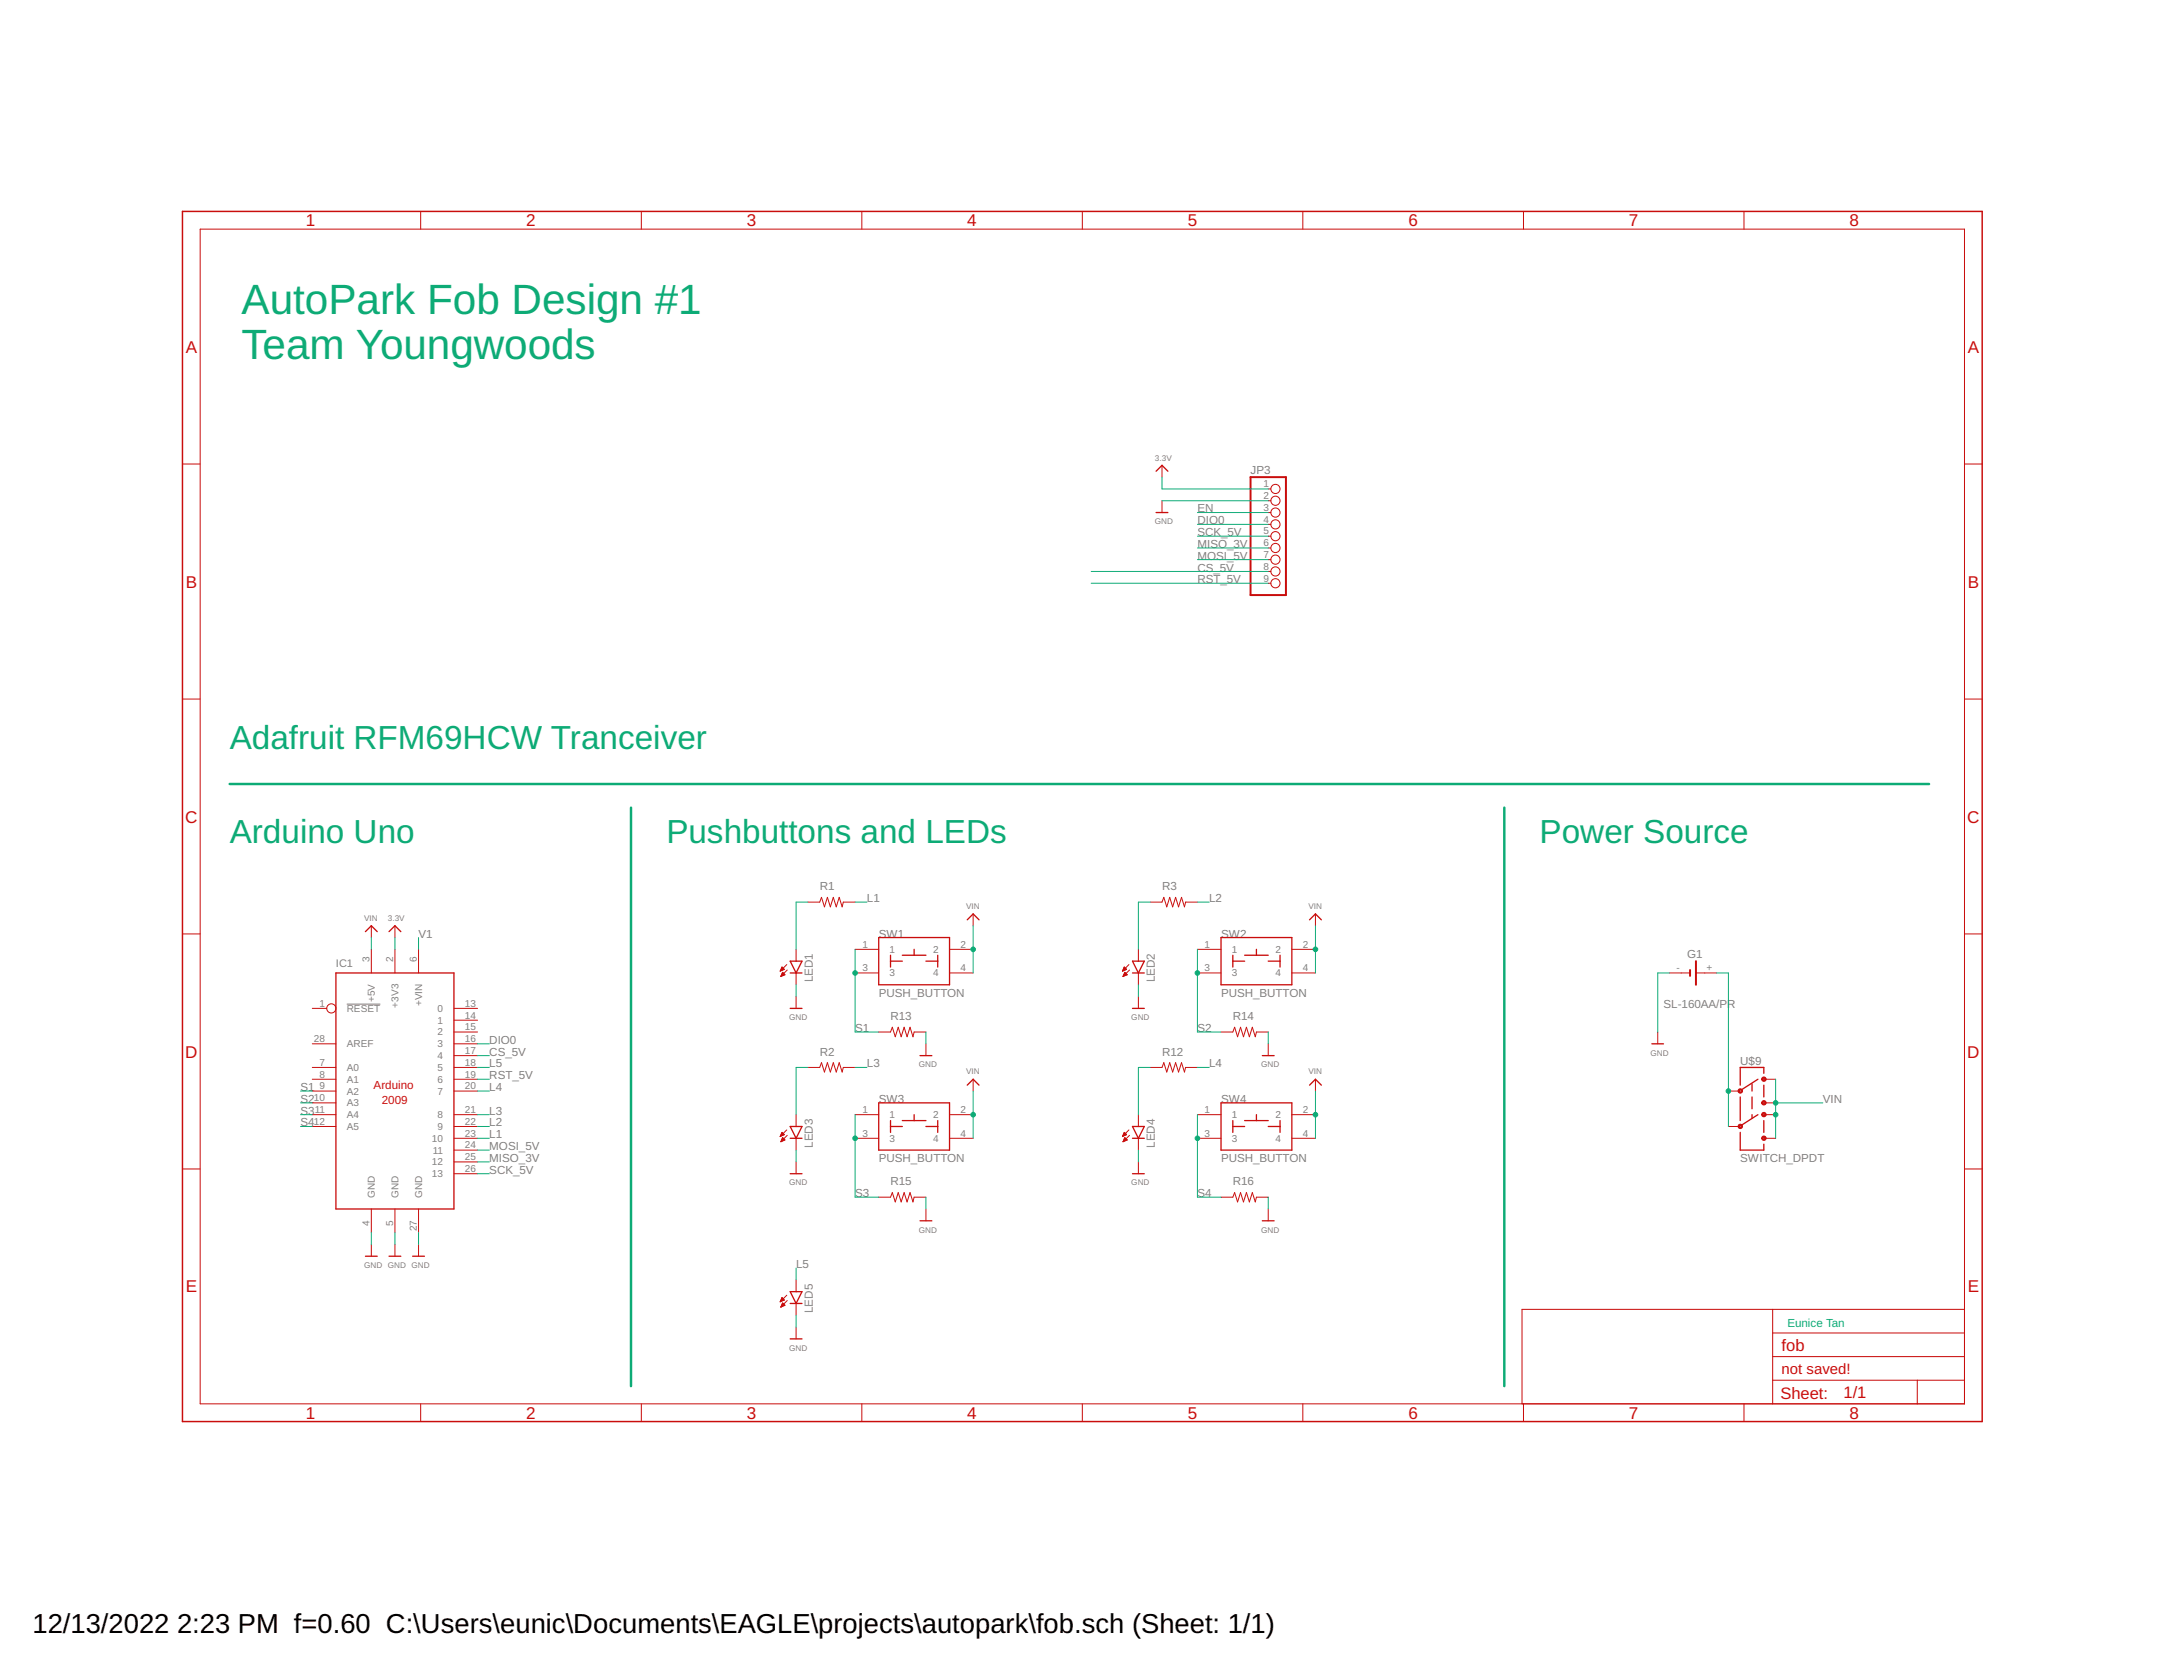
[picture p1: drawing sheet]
<svg xmlns="http://www.w3.org/2000/svg" width="279mm" height="216mm" viewBox="0 0 279 216" stroke-linecap="round" stroke-linejoin="round" font-family="sans-serif">
<path d="M44.8 129.6h4.3" fill="none" stroke="#808080" stroke-width=".13"/>
<g fill="none" stroke="#c90d0c" stroke-width=".17">
<path d="M149.3 66.1h1.5M149.3 60.8l.7-.8 .8 .8M124.9 118.7l.7-.8 .8 .8M169.1 118.7l.7-.8 .8 .8M43.4 125.6h15.2v30.4h-15.2zM47.2 120.2l.7-.7 .8 .7M50.2 120.2l.8-.7 .8 .7M102 125.6h1.5M102 124h1.5l-.7 1.6zM102 130.1h1.5M113.5 121h9.1v6.1h-9.1zM115 124h1.5"/>
<path d="M115 123.3v1.5M116.5 123.3h3M118 122.5v.8M118.8 136.2h1.5M119.5 124h1.6M121.1 123.3v1.5M146.2 125.6h1.5M146.2 124h1.5l-.7 1.6zM146.2 130.1h1.5M157.6 121h9.2v6.1h-9.2zM159.2 124h1.5M159.2 123.3v1.5"/>
<path d="M160.7 123.3h3M162.2 122.5v.8M163 136.2h1.5M163.7 124h1.6M165.3 123.3v1.5M213.3 134.7h1.5M226.2 139.9v.9M227 139.3l-2.1 1.3M227.7 138.5v-.7h-3v2.2M102 145.4h1.5l-.7 1.5zM102 146.9h1.5M102 151.5h1.5"/>
<path d="M113.5 142.3h9.1v6.1h-9.1zM115 144.6v1.5M115 145.4h1.5M116.5 144.6h3M118 143.8v.8M118.8 157.5h1.5M119.5 145.4h1.6M121.1 144.6v1.5M124.9 140l.7-.7 .8 .7M146.2 145.4h1.5l-.7 1.5zM146.2 146.9h1.5M146.2 151.5h1.5"/>
<path d="M157.6 142.3h9.2v6.1h-9.2zM159.2 144.6v1.5M159.2 145.4h1.5M160.7 144.6h3M162.2 143.8v.8M163 157.5h1.5M163.7 145.4h1.6M165.3 144.6v1.5M169.1 140l.7-.7 .8 .7M224.7 146.1v2.3h3v-.7M224.7 141.6v3M226.2 141.6v1.5"/>
<path d="M226.2 143.8v.5M227 143.8l-2.1 1.4M227.7 140v1.6M227.7 144.6v1.5M47.2 162.1h1.5M50.2 162.1h1.6M53.3 162.1h1.5M102 166.7h1.5l-.7 1.5zM102 168.2h1.5M102 172.8h1.5"/>
</g>
<g fill="none" stroke="#c90d0c" stroke-width=".13">
<path d="M25.8 29.6h227.8v151.6h-227.8zM54.3 27.3v2.3M82.8 27.3v2.3M111.3 27.3v2.3M139.7 27.3v2.3M168.2 27.3v2.3M196.7 27.3v2.3M225.2 27.3v2.3M23.6 59.9h2.2M253.6 59.9h2.3M150 60v1.6M150 64.6v1.5"/>
<path d="M163.7 63.1h.4M163.7 64.6h.4M163.7 66.1h.4M163.7 67.7h.4M163.7 69.2h.4M163.7 70.7h.4M163.7 72.2h.4M163.7 73.7h.4M163.7 75.3h.4M23.6 90.2h2.2M253.6 90.2h2.3M47.9 119.5v1.5"/>
<path d="M51 119.5v1.5M104.3 116.4h1.5l.3-.6 .3 1.2 .4-1.2 .4 1.2 .4-1.2 .4 1.2 .4-1.2 .3 1.2 .2-.6h1.5M125.6 117.9v1.6M148.5 116.4h1.5l.3-.6 .3 1.2 .4-1.2 .4 1.2 .4-1.2 .4 1.2 .3-1.2 .4 1.2 .2-.6h1.5M169.8 117.9v1.6M23.6 120.5h2.2M40.3 139.3h3.1M40.3 137.8h3.1M40.3 134.7h3.1M40.3 130.1h1.9M47.9 122.5v3.1M51 122.5v3.1"/>
<path d="M54 122.5v3.1M58.6 139.3h3.1M58.6 137.8h3.1M58.6 136.2h3.1M58.6 134.7h3.1M58.6 133.2h3.1M58.6 131.7h3.1M58.6 130.1h3.1M100.8 125.3h.1M100.8 125.2h.2M100.8 125.2h.3M100.8 126h.1"/>
<path d="M100.8 125.1h.4M100.8 125.9h.2M100.9 125.1h.3M100.9 125.9h.2M100.9 125h.3M100.9 124.9h.2M100.9 125.8h.3M100.9 124.9h.1M100.9 125.8h.4M100.9 125.7h.4M101 124.8l.3 .3-.6 .2zM101 124.8h.1"/>
<path d="M101 125.6h.2M101 125.5h.1M101 125.5l.3 .3-.5 .2zM101.6 124.5l-.9 .8M101.6 125.2l-.8 .8M102.8 122.5v1.5M102.8 125.6v1.5M102.8 128.6v1.5M104.3 137.8h1.5l.3-.7 .3 1.2 .4-1.2 .4 1.2 .4-1.2 .4 1.2 .4-1.2 .3 1.2 .2-.5h1.5M110.4 122.5h3.1M110.4 125.6h3.1M113.5 133.2h1.5l.2-.6 .4 1.2 .4-1.2 .4 1.2 .3-1.2 .4 1.2 .4-1.2 .4 1.2 .1-.6h1.5"/>
<path d="M119.5 134.7v1.5M122.6 122.5h3M122.6 125.6h3M125.6 139.3v1.5M144.9 125.3h.1M145 125.2h.1M145 125.2h.3M145 125.1h.4M145 126h.1M145 125.9h.2M145.1 125.9h.2M145.1 125h.3"/>
<path d="M145.1 125.8h.3M145.1 124.9h.2M145.1 125.8h.4M145.1 124.9h.1M145.1 124.8h.1M145.1 125.7h.4M145.2 125.6h.2M145.2 125.6h.1M145.2 125.5h.1M145.2 125.5l.3 .3-.5 .2zM145.5 125.1l-.3-.3-.3 .5M145.5 125.1l-.6 .2"/>
<path d="M145.8 124.5l-.9 .8M145.8 125.2l-.8 .8M147 122.5v1.5M147 125.6v1.5M147 128.6v1.5M148.5 137.8h1.5l.3-.7 .3 1.2 .4-1.2 .4 1.2 .4-1.2 .4 1.2 .3-1.2 .4 1.2 .2-.5h1.5M154.6 122.5h3M154.6 125.6h3M157.6 133.2h1.6l.2-.6 .4 1.2 .4-1.2 .3 1.2 .4-1.2 .4 1.2 .4-1.2 .4 1.2 .1-.6h1.5M163.7 134.7v1.5M166.8 122.5h3M166.8 125.6h3"/>
<path d="M169.8 139.3v1.5M214 133.2v1.5M215.5 125.6h2.7M219 125.6h2.6M227.7 139.3h1.6M253.6 120.5h2.3M23.6 150.9h2.2M40.3 145.4h3.1M40.3 143.8h3.1M40.3 140.8h3.1M40.3 142.3h3.1M47.9 156v3.1"/>
<path d="M51 156v3.1M54 156v3.1M58.6 151.5h3.1M58.6 149.9h3.1M58.6 148.4h3.1M58.6 146.9h3.1M58.6 145.4h3.1M58.6 143.8h3.1M58.6 140.8h3.1M100.7 146.7h.1M100.8 146.6h.1M100.8 146.5h.2"/>
<path d="M100.8 146.5h.4M100.8 146.4h.5M100.8 147.3h.1M100.9 146.3h.3M100.9 147.3h.1M100.9 147.2h.3M100.9 146.3h.2M100.9 147.1h.4M100.9 146.2h.2M100.9 146.2h.1M101 146.1l.3 .3-.6 .3zM101 147h.2"/>
<path d="M101 146.9h.1M101 146.8h.1M101 146.8l.3 .3-.5 .2zM101.6 145.8l-.9 .9M101.6 146.5l-.8 .8M102.8 143.8v1.6M102.8 146.9v1.5M102.8 149.9v1.6M110.4 146.9h3.1M110.4 143.8h3.1M113.5 154.5h1.5l.2-.6 .4 1.2 .4-1.2 .4 1.2 .3-1.2 .4 1.2 .4-1.2 .4 1.2 .1-.6h1.5M119.5 156v1.5"/>
<path d="M122.6 146.9h3M122.6 143.8h3M144.9 146.7h.1M144.9 146.6h.2M145 146.5h.2M145 146.5h.4M145 147.3h.1M145 146.4h.4M145 147.3h.2M145.1 146.3h.3M145.1 146.3h.2M145.1 147.2h.3"/>
<path d="M145.1 146.2h.2M145.1 147.1h.4M145.1 146.2h.1M145.1 147h.3M145.2 147h.2M145.2 146.1l.3 .3-.6 .3zM145.2 146.9h.1M145.2 146.8h.1M145.2 146.8l.3 .3-.5 .2zM145.8 145.8l-.9 .9M145.8 146.5l-.8 .8M147 143.8v1.6"/>
<path d="M147 146.9v1.5M147 149.9v1.6M154.6 146.9h3M154.6 143.8h3M157.6 154.5h1.6l.2-.6 .4 1.2 .4-1.2 .3 1.2 .4-1.2 .4 1.2 .4-1.2 .4 1.2 .1-.6h1.5M163.7 156v1.5M166.8 146.9h3M166.8 143.8h3M223.2 145.4h1.5M223.2 140.8h1.5M227.7 146.9h1.6M227.7 143.8h1.6"/>
<path d="M227.7 142.3h1.6M253.6 150.9h2.3M47.9 160.6v1.5M51 160.6v1.5M54 160.6v1.5M100.8 168h.1M100.8 167.9h.1M100.8 167.8h.3M100.8 168.7h.1M100.8 167.8h.4M100.8 168.6h.2M100.9 167.7h.3"/>
<path d="M100.9 168.6h.2M100.9 167.6h.2M100.9 168.5h.3M100.9 167.5h.1M100.9 168.4h.4M101 167.4l-.3 .6M101 167.4l.3 .4-.6 .2M101 167.5h.1M101 168.3h.2M101 168.2h.1M101 168.1l.3 .3-.5 .3zM101.6 167.2l-.9 .8"/>
<path d="M101.6 167.8l-.8 .9M102.8 165.2v1.5M102.8 168.2v1.5M102.8 171.3v1.5M228.9 178.1h24.7M228.9 169v12.2M228.9 175.1h24.7M228.9 172h24.7M247.5 178.1v3.1M253.6 169h-57.1v12.2M54.3 181.2v2.3M82.8 181.2v2.3"/>
<path d="M111.3 181.2v2.3M139.7 181.2v2.3M168.2 181.2v2.3M196.7 181.2v2.3M225.2 181.2v2.3"/>
<circle cx="164.7" cy="75.3" r=".59"/>
<circle cx="164.7" cy="72.2" r=".59"/>
<circle cx="164.7" cy="69.2" r=".59"/>
<circle cx="164.7" cy="70.7" r=".59"/>
<circle cx="164.7" cy="73.7" r=".59"/>
<circle cx="164.7" cy="64.6" r=".59"/>
<circle cx="164.7" cy="67.7" r=".59"/>
<circle cx="164.7" cy="66.1" r=".59"/>
<circle cx="164.7" cy="63.1" r=".59"/>
<circle cx="42.8" cy="130.1" r=".59"/>
</g>
<path d="M161.5 61.6h4.5v15.2h-4.5zM218.2 125.2v.7M219 124v3.1" fill="none" stroke="#c90d0c" stroke-width=".25"/>
<path d="M23.6 27.3h232.3v156.2h-232.3z" fill="none" stroke="#c90d0c" stroke-width=".19"/>
<g fill="#c90d0c" stroke="#c90d0c" stroke-width=".13">
<path d="M224.5 140.6l.2-.1 .3 .2a.29 .29 0 0 1-.3 .4 .29 .29 0 0 1-.3-.3h.2l.1-.1 .1 .1-.2 .1v-.1h-.2z" fill-rule="evenodd"/>
<path d="M227.5 139.1l.3-.1 .2 .2a.29 .29 0 0 1-.2 .4 .29 .29 0 0 1-.3-.3h.1l.2-.2 .1 .2-.2 .1-.1-.1h-.1z" fill-rule="evenodd"/>
<path d="M227.5 142.2l.3-.2 .2 .2a.29 .29 0 0 1-.2 .4 .29 .29 0 0 1-.3-.3h.1l.2-.1 .1 .2-.2 .1-.1-.2h-.1z" fill-rule="evenodd"/>
<path d="M227.5 143.7l.3-.1 .2 .2a.29 .29 0 0 1-.2 .3 .29 .29 0 0 1-.3-.3h.1l.2-.1 .1 .2-.2 .1-.1-.2h-.1z" fill-rule="evenodd"/>
<path d="M227.5 146.7l.1-.1 .3 .1 .1 .1-.1 .3a.28 .28 0 0 1-.3 0 .28 .28 0 0 1-.1-.2h.1l.2-.2 .1 .2-.2 .1-.1-.1h-.1z" fill-rule="evenodd"/>
<path d="M224.5 145.2l.1-.1h.3l.1 .2-.1 .3a.28 .28 0 0 1-.3 0 .28 .28 0 0 1-.2-.2h.2l.1-.2 .1 .2-.2 .1v-.1h-.2z" fill-rule="evenodd"/>
</g>
<g fill="none" stroke="#0dab76" stroke-width=".13">
<path d="M140.9 75.3h22.8M140.9 73.7h22.8M150 64.6h13.7M150 61.6v1.5h13.7M154.6 72.2h9.1M154.6 69.2h9.1M154.6 70.7h9.1M154.6 66.1h9.1M154.6 67.7h9.1M104.3 116.4h-1.5v6.1M110.4 116.4h1.5M125.6 119.5v6.1"/>
<path d="M148.5 116.4h-1.5v6.1M154.6 116.4h1.5M169.8 119.5v6.1M47.9 121v1.5M51 121v1.5M54 121v1.5M61.7 139.3h1.5M61.7 136.2h1.5M61.7 134.7h1.5M61.7 137.8h1.5M102.8 127.1v1.5M104.3 137.8h-1.5v6"/>
<path d="M110.4 137.8h1.5M110.4 122.5v10.7h3.1M119.5 133.2v1.5M147 127.1v1.5M148.5 137.8h-1.5v6M154.6 137.8h1.5M154.6 122.5v10.7h3M163.7 133.2v1.5M215.5 125.6h-1.5v7.6M221.6 125.6h1.6v19.8M229.3 139.3v7.6M38.8 142.3h1.5"/>
<path d="M38.8 140.8h1.5M38.8 143.8h1.5M38.8 145.4h1.5M47.9 159.1v1.5M51 159.1v1.5M54 159.1v1.5M61.7 148.4h1.5M61.7 151.5h1.5M61.7 149.9h1.5M61.7 140.8h1.5M61.7 146.9h1.5M61.7 143.8h1.5"/>
<path d="M61.7 145.4h1.5M102.8 148.4v1.5M110.4 143.8v10.7h3.1M119.5 154.5v1.5M125.6 140.8v6.1M147 148.4v1.5M154.6 143.8v10.7h3M163.7 154.5v1.5M169.8 140.8v6.1M229.3 142.3h6.1M102.8 163.6v1.6M102.8 169.7v1.6"/>
</g>
<g fill="#0dab76" stroke="#0dab76" stroke-width=".13">
<circle cx="169.8" cy="122.5" r=".3"/>
<circle cx="125.6" cy="122.5" r=".3"/>
<circle cx="125.6" cy="143.8" r=".3"/>
<circle cx="169.8" cy="143.8" r=".3"/>
<circle cx="229.3" cy="142.3" r=".3"/>
<circle cx="229.3" cy="143.8" r=".3"/>
<circle cx="154.6" cy="146.9" r=".3"/>
<circle cx="110.4" cy="146.9" r=".3"/>
<circle cx="154.6" cy="125.6" r=".3"/>
<circle cx="110.4" cy="125.6" r=".3"/>
<circle cx="223.2" cy="140.8" r=".3"/>
</g>
<path d="M29.7 101.2h219.4M81.5 104.2v74.7M194.2 104.2v74.7" fill="none" stroke="#0dab76" stroke-width=".32"/>
<g font-size="5.5" fill="#0dab76">
<text x="31.2" y="40.5">AutoPark Fob Design #1</text>
<text x="31.2" y="46.3">Team Youngwoods</text>
</g>
<g font-size="4.3" fill="#0dab76">
<text x="29.7" y="96.6">Adafruit RFM69HCW Tranceiver</text>
<text x="29.7" y="108.8">Arduino Uno</text>
<text x="86" y="108.8">Pushbuttons and LEDs</text>
<text x="198.8" y="108.8">Power Source</text>
</g>
<g font-size="3.5">
<text x="4.2" y="210.7">12/13/2022</text>
<text x="22.9" y="210.7">2:23 PM f=0.60 C:\Users\eunic\Documents\EAGLE\projects\autopark\fob.sch (Sheet: 1/1)</text>
</g>
<g font-size="2.2" fill="#c90d0c">
<text x="39.5" y="29.2">1</text>
<text x="67.9" y="29.2">2</text>
<text x="96.4" y="29.2">3</text>
<text x="124.9" y="29.2">4</text>
<text x="153.4" y="29.2">5</text>
<text x="181.8" y="29.2">6</text>
<text x="210.3" y="29.2">7</text>
<text x="238.8" y="29.2">8</text>
<text x="24" y="45.5">A</text>
<text x="254.1" y="45.5">A</text>
<text x="24" y="75.8">B</text>
<text x="254.1" y="75.8">B</text>
<text x="23.9" y="106.2">C</text>
<text x="254" y="106.2">C</text>
<text x="23.9" y="136.5">D</text>
<text x="254" y="136.5">D</text>
<text x="24" y="166.8">E</text>
<text x="254.1" y="166.8">E</text>
<text x="39.5" y="183.1">1</text>
<text x="67.9" y="183.1">2</text>
<text x="96.4" y="183.1">3</text>
<text x="124.9" y="183.1">4</text>
<text x="153.4" y="183.1">5</text>
<text x="181.8" y="183.1">6</text>
<text x="210.3" y="183.1">7</text>
<text x="238.8" y="183.1">8</text>
</g>
<g font-size="2.1" fill="#c90d0c">
<text x="230" y="174.3">fob</text>
<text x="229.9" y="180.5">Sheet:</text>
<text x="238" y="180.4">1/1</text>
</g>
<text font-size="1.9" fill="#c90d0c" x="230" y="177.4">not saved!</text>
<g font-size="1.5" fill="#808080">
<text x="161.5" y="61.2">JP3</text>
<text x="154.6" y="69.2">SCK_5V</text>
<text x="154.6" y="70.7">MISO_3V</text>
<text x="154.6" y="66.1">EN</text>
<text x="154.6" y="67.7">DIO0</text>
<text x="154.6" y="75.3">RST_5V</text>
<text x="154.6" y="72.2">MOSI_5V</text>
<text x="154.6" y="73.8">CS_5V</text>
<text x="105.8" y="114.9">R1</text>
<text x="111.9" y="116.4">L1</text>
<text x="150" y="114.9">R3</text>
<text x="156.1" y="116.4">L2</text>
<text x="54" y="121">V1</text>
<text x="113.5" y="121">SW1</text>
<text x="157.6" y="121">SW2</text>
<text x="217.8" y="123.7">G1</text>
<text x="104.9" y="126.8" transform="rotate(-90 104.9 126.8)">LED1</text>
<text x="113.5" y="128.6">PUSH_BUTTON</text>
<text x="115" y="131.7">R13</text>
<text x="149.1" y="126.8" transform="rotate(-90 149.1 126.8)">LED2</text>
<text x="157.6" y="128.6">PUSH_BUTTON</text>
<text x="159.2" y="131.7">R14</text>
<text x="214.8" y="130.1">SL-160AA/PR</text>
<text x="63.2" y="136.2">CS_5V</text>
<text x="63.2" y="134.7">DIO0</text>
<text x="63.2" y="137.7">L5</text>
<text x="105.8" y="136.2">R2</text>
<text x="110.4" y="133.2">S1</text>
<text x="111.9" y="137.7">L3</text>
<text x="150" y="136.2">R12</text>
<text x="154.6" y="133.2">S2</text>
<text x="156.1" y="137.7">L4</text>
<text x="224.7" y="137.4">U$9</text>
<text x="38.8" y="143.8">S3</text>
<text x="38.8" y="142.3">S2</text>
<text x="38.8" y="140.8">S1</text>
<text x="63.2" y="139.3">RST_5V</text>
<text x="63.2" y="140.8">L4</text>
<text x="63.2" y="143.8">L3</text>
<text x="113.5" y="142.3">SW3</text>
<text x="157.6" y="142.3">SW4</text>
<text x="235.4" y="142.3">VIN</text>
<text x="38.8" y="145.4">S4</text>
<text x="63.2" y="148.4">MOSI_5V</text>
<text x="63.2" y="149.9">MISO_3V</text>
<text x="63.2" y="146.9">L1</text>
<text x="63.2" y="145.4">L2</text>
<text x="104.9" y="148.1" transform="rotate(-90 104.9 148.1)">LED3</text>
<text x="113.5" y="149.9">PUSH_BUTTON</text>
<text x="149.1" y="148.1" transform="rotate(-90 149.1 148.1)">LED4</text>
<text x="157.6" y="149.9">PUSH_BUTTON</text>
<text x="224.7" y="149.9">SWITCH_DPDT</text>
<text x="63.2" y="151.5">SCK_5V</text>
<text x="110.4" y="154.5">S3</text>
<text x="115" y="153">R15</text>
<text x="154.6" y="154.5">S4</text>
<text x="159.2" y="153">R16</text>
<text x="102.8" y="163.6">L5</text>
<text x="104.9" y="169.4" transform="rotate(-90 104.9 169.4)">LED5</text>
</g>
<g font-size="1.5" fill="#c90d0c">
<text x="48.2" y="140.5">Arduino</text>
<text x="49.3" y="142.5">2009</text>
</g>
<text font-size="1.5" fill="#0dab76" x="230.8" y="171.3">Eunice Tan</text>
<text font-size="1.4" fill="#808080" x="43.4" y="124.8">IC1</text>
<g font-size="1.3" fill="#808080">
<text x="163.1" y="62.9">1</text>
<text x="163.1" y="64.4">2</text>
<text x="163.1" y="65.9">3</text>
<text x="163.1" y="67.4">4</text>
<text x="163.1" y="69">5</text>
<text x="163.1" y="70.5">6</text>
<text x="163.1" y="72">7</text>
<text x="163.1" y="73.5">8</text>
<text x="163.1" y="75.1">9</text>
<text x="47.7" y="124.2" transform="rotate(-90 47.7 124.2)">3</text>
<text x="50.8" y="124.2" transform="rotate(-90 50.8 124.2)">2</text>
<text x="53.8" y="124.2" transform="rotate(-90 53.8 124.2)">6</text>
<text x="111.3" y="122.3">1</text>
<text x="111.3" y="125.3">3</text>
<text x="114.9" y="123">1</text>
<text x="120.5" y="123">2</text>
<text x="124" y="122.3">2</text>
<text x="124" y="125.3">4</text>
<text x="155.5" y="122.3">1</text>
<text x="155.5" y="125.3">3</text>
<text x="159.1" y="123">1</text>
<text x="164.7" y="123">2</text>
<text x="168.2" y="122.3">2</text>
<text x="168.2" y="125.3">4</text>
<text x="216.4" y="125.3">-</text>
<text x="220.3" y="125.3">+</text>
<text x="41.2" y="129.9">1</text>
<text x="44.8" y="130.6">RESET</text>
<text x="48.4" y="129.3" transform="rotate(-90 48.4 129.3)">+5V</text>
<text x="51.4" y="130" transform="rotate(-90 51.4 130)">+3V3</text>
<text x="54.5" y="129.9" transform="rotate(-90 54.5 129.9)">+VIN</text>
<text x="56.5" y="130.6">0</text>
<text x="60" y="131.4">14</text>
<text x="60" y="129.9">13</text>
<text x="114.9" y="126">3</text>
<text x="120.5" y="126">4</text>
<text x="159.1" y="126">3</text>
<text x="164.7" y="126">4</text>
<text x="40.5" y="134.5">28</text>
<text x="41.2" y="137.5">7</text>
<text x="44.8" y="135.2">AREF</text>
<text x="56.5" y="136.7">4</text>
<text x="56.5" y="135.2">3</text>
<text x="56.5" y="133.6">2</text>
<text x="56.5" y="132.1">1</text>
<text x="60" y="137.5">18</text>
<text x="60" y="136">17</text>
<text x="60" y="134.5">16</text>
<text x="60" y="133">15</text>
<text x="40.5" y="142.1">10</text>
<text x="40.6" y="143.6">11</text>
<text x="41.2" y="140.6">9</text>
<text x="41.2" y="139.1">8</text>
<text x="44.8" y="138.2">A0</text>
<text x="44.8" y="142.8">A3</text>
<text x="44.8" y="141.3">A2</text>
<text x="44.8" y="139.7">A1</text>
<text x="56.5" y="141.2">7</text>
<text x="56.5" y="139.7">6</text>
<text x="56.5" y="138.2">5</text>
<text x="60" y="143.6">21</text>
<text x="60" y="140.6">20</text>
<text x="60" y="139.1">19</text>
<text x="111.3" y="143.6">1</text>
<text x="124" y="143.6">2</text>
<text x="155.5" y="143.6">1</text>
<text x="168.2" y="143.6">2</text>
<text x="40.5" y="145.2">12</text>
<text x="44.8" y="144.3">A4</text>
<text x="44.8" y="145.8">A5</text>
<text x="55.8" y="147.3">10</text>
<text x="55.9" y="148.9">11</text>
<text x="56.5" y="145.8">9</text>
<text x="56.5" y="144.3">8</text>
<text x="60" y="149.7">25</text>
<text x="60" y="148.2">24</text>
<text x="60" y="146.7">23</text>
<text x="60" y="145.2">22</text>
<text x="111.3" y="146.7">3</text>
<text x="114.9" y="144.3">1</text>
<text x="114.9" y="147.3">3</text>
<text x="120.5" y="144.3">2</text>
<text x="120.5" y="147.3">4</text>
<text x="124" y="146.7">4</text>
<text x="155.5" y="146.7">3</text>
<text x="159.1" y="144.3">1</text>
<text x="159.1" y="147.3">3</text>
<text x="164.7" y="144.3">2</text>
<text x="164.7" y="147.3">4</text>
<text x="168.2" y="146.7">4</text>
<text x="48.4" y="154.6" transform="rotate(-90 48.4 154.6)">GND</text>
<text x="51.4" y="154.6" transform="rotate(-90 51.4 154.6)">GND</text>
<text x="54.5" y="154.6" transform="rotate(-90 54.5 154.6)">GND</text>
<text x="55.8" y="151.9">13</text>
<text x="55.8" y="150.4">12</text>
<text x="60" y="151.2">26</text>
<text x="47.7" y="158.2" transform="rotate(-90 47.7 158.2)">4</text>
<text x="50.8" y="158.2" transform="rotate(-90 50.8 158.2)">5</text>
<text x="53.8" y="158.9" transform="rotate(-90 53.8 158.9)">27</text>
</g>
<g font-size="1.1" fill="#808080">
<text x="149.1" y="59.4">3.3V</text>
<text x="149.1" y="67.7">GND</text>
<text x="47" y="118.9">VIN</text>
<text x="50.1" y="118.9">3.3V</text>
<text x="124.7" y="117.3">VIN</text>
<text x="168.9" y="117.3">VIN</text>
<text x="101.9" y="131.7">GND</text>
<text x="146.1" y="131.7">GND</text>
<text x="118.6" y="137.7">GND</text>
<text x="162.8" y="137.7">GND</text>
<text x="213.1" y="136.2">GND</text>
<text x="124.7" y="138.7">VIN</text>
<text x="168.9" y="138.7">VIN</text>
<text x="101.9" y="153">GND</text>
<text x="146.1" y="153">GND</text>
<text x="118.6" y="159.1">GND</text>
<text x="162.8" y="159.1">GND</text>
<text x="47" y="163.6">GND GND GND</text>
<text x="101.9" y="174.3">GND</text>
</g>
</svg>
